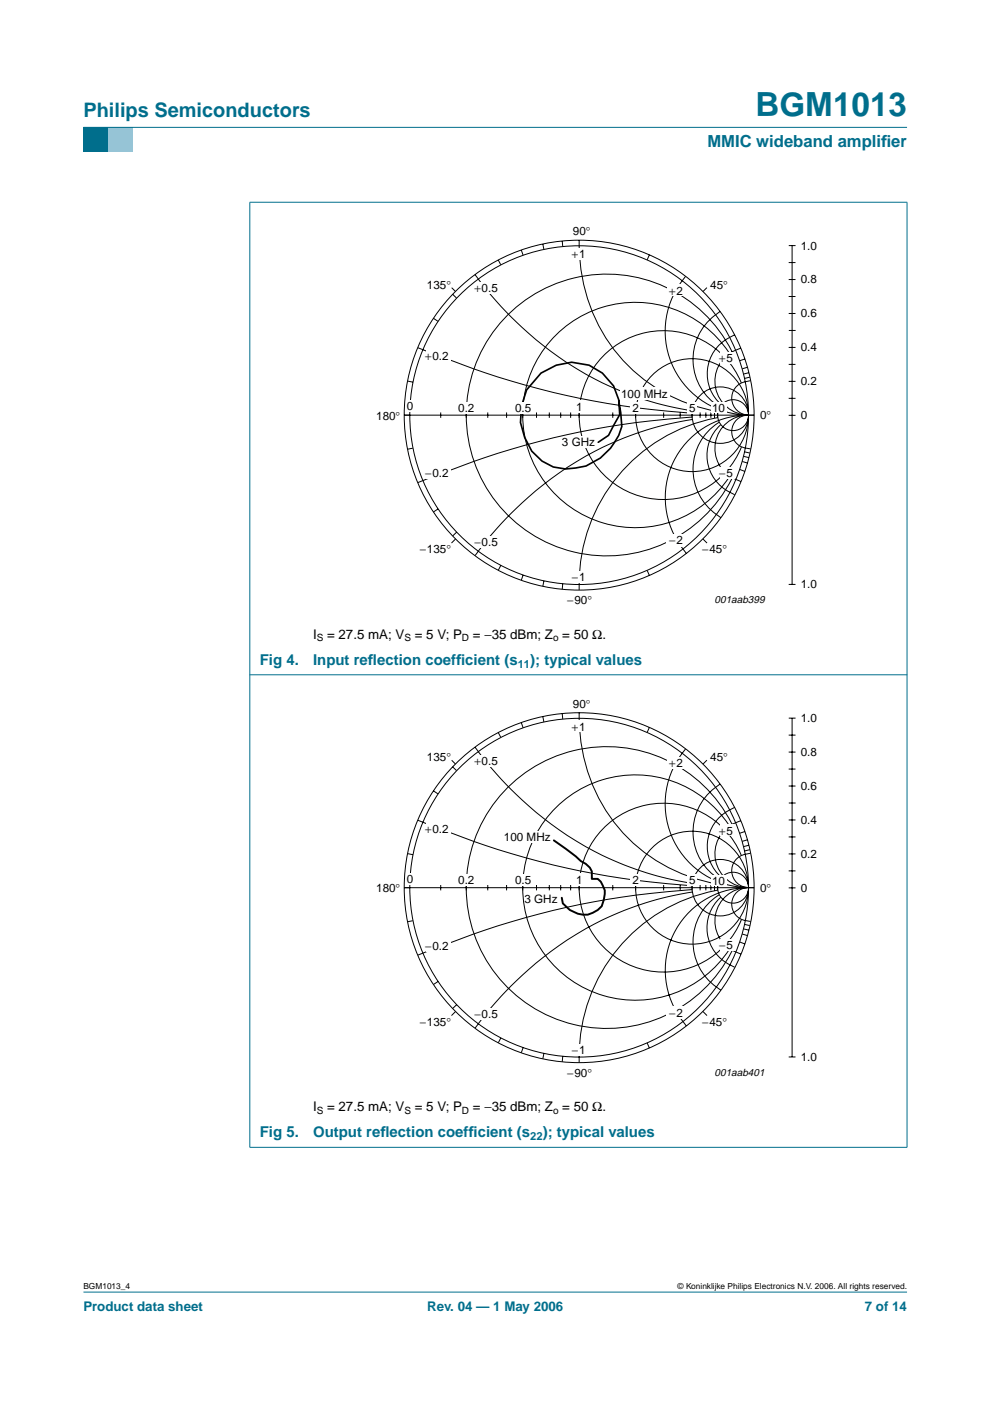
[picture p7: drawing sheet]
<svg xmlns="http://www.w3.org/2000/svg" width="210mm" height="297mm" viewBox="0 0 210 297" stroke-linecap="round" stroke-linejoin="round" font-family="sans-serif">
<path d="M17.7 273.9h174.6z" fill="#006e8c" stroke="#006e8c" stroke-width=".21"/>
<path d="M17.7 27h5.3v5.3h-5.3z" fill-rule="evenodd" fill="#006e8c"/>
<path d="M23 27h5.3v5.3h-5.3z" fill-rule="evenodd" fill="#96c4d6"/>
<g fill="#006e8c" stroke="#006e8c" stroke-width=".21">
<path d="M17.7 27h174.6z"/>
<path d="M53 42.9v200.3z"/>
<path d="M192.3 42.9v200.3z"/>
<path d="M52.9 42.9h139.5z"/>
<path d="M52.9 143.1h139.5z"/>
<path d="M52.9 243.3h139.5z"/>
</g>
<path d="M55.6 47.1h134.1v81.9h-134.1z" fill="none" stroke="#fff" stroke-width=".21"/>
<g fill="none" stroke="#000" stroke-width=".21">
<path d="M100.7 58.2l2.7 3.6 3.6 4 3.3 3.3 4 3.5a67.1 67.1 0 0 0 32.4 14.5M105.7 55.1l.5 1M110.5 53l.4 1.1M115.1 51.7l.2 1.2M119.2 51.1l.1 1.2M122.8 50.9a35.3 35.3 0 0 0 23 34.6l4.3 1.3 2.3 .5M137.7 54l-.5 1.1M145.4 58.6a17.8 17.8 0 0 0-2.8 18.9 17.8 17.8 0 0 0 16.1 10.5M88.6 73.7l15.6 5.8 7.2 2.2 6.6 1.7 6.4 1.3 7.4 1.3 6.2 .8 8.7 .8M91.9 67.5l1 .6M96 62.4l.8 .8M152.7 66a11.8 11.8 0 0 0-.1 20.2"/>
<path d="M154.7 74.9a23.9 23.9 0 0 0-35.7-4.9 23.9 23.9 0 0 0 .1 36 23.9 23.9 0 0 0 35.6-5M155.2 74.6a29.8 29.8 0 0 0-44.7-10.3 29.8 29.8 0 0 0-1.7 45.9 29.8 29.8 0 0 0 45.3-6.8l1.2-2.1M155.8 71a8.7 8.7 0 0 0-2.8 14.9M157.1 73.8a7.2 7.2 0 0 0-5.5 7.8 7.2 7.2 0 0 0 7 6.4M157.9 76.1l-1.1 .4M158.5 77.9l-1.1 .3M158.8 79l-1.2 .3M159 80l-1.1 .2M85.7 88h74.2M86.4 80.8l1.1 .2M87.5 95l-1.1 .2M93.4 87.4v1.2"/>
<path d="M98.9 87.4v1.2M103.4 87.4v1.2M107.4 87.4v1.2M110.8 87.4v1.2M113.8 87.4v1.2M116.5 87.4v1.2M118.9 87.4v1.2M121 87.4v1.2M122.8 87.4v1.2M129.9 87.4v1.2M134.8 87.4v1.2M140.7 87.4v1.2"/>
<path d="M144.2 87.4v1.2M146.7 88.4l-8.7 .8-6.2 .8-7.4 1.3-6.4 1.4-6.6 1.7-7.2 2.2-15.6 5.7M146.7 87.4v1.2M146.7 88.9l-4.3 .9-3.8 .9-4 1.3-3.8 1.5a73.4 73.4 0 0 0-30.1 24.3M148.4 87.4v1.2M149.7 87.4v1.2M150.7 87.4v1.2M151.5 87.4v1.2M152.2 87.4l-.1 1.1a35.9 35.9 0 0 0-29.3 36.6M152.5 89.5a11.8 11.8 0 0 0 .3 20.2M152.8 90a8.8 8.8 0 0 0 3 14.9M156.9 99.5l1 .4"/>
<path d="M157.2 81.2a17.9 17.9 0 0 0-27.4-7.4 17.9 17.9 0 0 0 0 28.4 17.9 17.9 0 0 0 27.4-7.4M157.4 97.8l1.1 .4M157.7 96.8l1.1 .2M157.9 95.8l1.1 .2M158.3 88a17.6 17.6 0 0 0-15.8 10.6 17.6 17.6 0 0 0 3 18.7M158.5 88a7.1 7.1 0 0 0-6.9 6.4 7.1 7.1 0 0 0 5.5 7.7M158.5 88a3.5 3.5 0 0 0-3.3 3.3 3.5 3.5 0 0 0 2.9 3.7l1.1 .2M159.1 80.7a4 4 0 0 0-3.8 2.7 3.6 3.6 0 0 0 3.3 4.6M92.9 107.9l-1 .7M96.8 112.8l-.8 .8M106.2 119.9l-.5 1M110.9 121.9l-.4 1.1"/>
<path d="M115.3 123.2l-.2 1.1M119.3 123.8l-.1 1.1M137.2 120.9l.5 1.1"/>
<circle cx="122.8" cy="88" r="37.1"/>
<circle cx="122.8" cy="88" r="35.9"/>
<circle cx="146.7" cy="88" r="12"/>
<circle cx="152.7" cy="88" r="6"/>
<circle cx="155.4" cy="88" r="3.3"/>
</g>
<g fill="#fff">
<path d="M145.7 85.2h2.1v2.4h-2.1z"/>
<path d="M96.7 85.2h4.2v2.4h-4.2z"/>
<path d="M90.3 74.2h5.2v2.5h-5.2z"/>
<path d="M86.1 84.9h1.7v2.5h-1.7z"/>
<path d="M141.4 60.3h3.8v2.6h-3.8z"/>
<path d="M152.6 74.6h3.2v2.5h-3.2z"/>
<path d="M152.6 99h3.2v2.5h-3.2z"/>
<path d="M141.3 113.2h3.9v2.6h-3.9z"/>
<path d="M90.3 99h5.2v2.6h-5.2z"/>
<path d="M101 59.8h5v2.5h-5z"/>
<path d="M101 113.6h5v2.5h-5z"/>
<path d="M120.6 52.6h4v2.5h-4z"/>
<path d="M120.6 121.1h4v2.5h-4z"/>
<path d="M133.7 85.2h2.1v2.4h-2.1z"/>
<path d="M121.4 84.9h2.8v2.7h-2.8z"/>
<path d="M150.8 85.3h3.2v2.3h-3.2z"/>
</g>
<g fill="none" stroke="#000" stroke-width=".21">
<path d="M167.2 55.7h1.5M167.2 59.3h1.5M167.2 52.1h1.5M167.9 52.1v71.8M95.8 61l.8 .8M149.9 61l-.9 .8M167.2 62.9h1.5M167.2 66.5h1.5M167.2 73.7h1.5M167.2 77.3h1.5M167.2 70.1h1.5M167.2 80.9h1.5"/>
<path d="M167.2 84.5h1.5M167.2 88.1h1.5M96.6 114.3l-.9 .8M149 114.3l.9 .8M167.2 123.9h1.5"/>
</g>
<path d="M131.2 85l.4 2.5 .2 2.9a12.7 12.7 0 0 1-7.5 8.4l-2.2 .4a9.2 9.2 0 0 1-10.9-6.5l-.8-3.1 .2-3.6 1.1-3.3 3-3.6 3.2-1.7 3.3-.6 3.7 .6 2.8 1.7 2.4 2.7 1.1 3 .2 3.1-2.4 4.4-2.2 1.5" fill="none" stroke="#000" stroke-width=".35"/>
<g fill="#fff">
<path d="M108.8 85.2h4.2v2.4h-4.2z"/>
<path d="M121.5 92.6h4.3v2.4h-4.3z"/>
<path d="M131.4 82.1h10.5v2.6h-10.5z"/>
</g>
<path d="M55.6 147.3h134.1v81.8h-134.1z" fill="none" stroke="#fff" stroke-width=".21"/>
<g fill="none" stroke="#000" stroke-width=".21">
<path d="M100.7 158.4l.7 1M101.4 159.4l2.4 2.9 3.5 4 3.4 3.3 3.6 3.2a67.1 67.1 0 0 0 32.4 14.5M105.7 155.3l.5 1M110.5 153.2l.4 1.1M115.1 151.9l.2 1.2M119.2 151.3l.1 1.1M122.8 151.1a35.3 35.3 0 0 0 23 34.6l4.3 1.3 2.3 .5M137.7 154.2l-.5 1.1M145.4 158.8a17.8 17.8 0 0 0-2.8 18.9 17.8 17.8 0 0 0 16.1 10.5M88.6 173.9l15.6 5.8 7.2 2.2 6.6 1.7 6.4 1.3 7.4 1.3 6.2 .8 8.7 .8M91.9 167.7l1 .6M96 162.6l.8 .8"/>
<path d="M152.7 166.2a11.8 11.8 0 0 0-.1 20.2M154.7 175.1a23.9 23.9 0 0 0-35.7-4.9 23.9 23.9 0 0 0 .1 36 23.9 23.9 0 0 0 35.6-5.1M155.2 174.8a29.8 29.8 0 0 0-44.7-10.3 29.8 29.8 0 0 0-1.7 45.9 29.8 29.8 0 0 0 45.3-6.9l1.2-2M155.8 171.2a8.7 8.7 0 0 0-2.8 14.9M157.1 174a7.2 7.2 0 0 0-5.5 7.8 7.2 7.2 0 0 0 7 6.4M157.9 176.3l-1.1 .4M158.5 178.1l-1.1 .3M158.8 179.2l-1.2 .3M85.7 188.2h74.2M86.4 181l1.1 .2M87.5 195.2l-1.1 .2M93.4 187.6v1.2"/>
<path d="M98.9 187.6v1.2M103.4 187.6v1.2M107.4 187.6v1.2M110.8 187.6v1.2M113.8 187.6v1.2M116.5 187.6v1.2M118.9 187.6v1.2M121 187.6v1.2M122.8 187.6v1.2M129.9 187.6v1.2M134.8 187.6v1.2M140.7 187.6v1.2"/>
<path d="M144.2 187.6v1.2M146.7 188.6l-8.7 .8-6.2 .8-7.4 1.3-6.4 1.4-6.6 1.7-7.2 2.1-15.6 5.8M146.7 187.6v1.2M146.7 189.1l-4.3 .8-3.8 1-4 1.3-3.8 1.5a73.4 73.4 0 0 0-30.1 24.3M148.4 187.6v1.2M149.7 187.6v1.2M150.7 187.6v1.2M151.5 187.6v1.2M152.2 187.6l-.1 1.1a35.9 35.9 0 0 0-29.3 36.6M152.5 189.7a11.8 11.8 0 0 0 .3 20.2M152.8 190.2a8.8 8.8 0 0 0 3 14.9M156.9 199.7l1 .4"/>
<path d="M157.2 181.4a17.9 17.9 0 0 0-27.4-7.4 17.9 17.9 0 0 0 0 28.4 17.9 17.9 0 0 0 27.4-7.4M157.4 198l1.1 .4M157.7 197l1.1 .2M157.9 196l1.1 .2M158.3 188.2a17.6 17.6 0 0 0-15.8 10.5 17.6 17.6 0 0 0 3 18.8M158.5 188.2a7.1 7.1 0 0 0-6.9 6.4 7.1 7.1 0 0 0 5.5 7.7M158.5 188.2a3.5 3.5 0 0 0-3.3 3.3 3.5 3.5 0 0 0 2.9 3.7l1.1 .2M159 180.1l-1.1 .3M159.1 180.9a4 4 0 0 0-3.8 2.7 3.6 3.6 0 0 0 3.3 4.6M92.9 208.1l-1 .6M96.8 213l-.8 .8M106.2 220.1l-.5 1"/>
<path d="M110.9 222.1l-.4 1.1M115.3 223.4l-.2 1.1M119.3 224l-.1 1.1M137.2 221.1l.5 1.1"/>
<circle cx="122.8" cy="188.2" r="37.1"/>
<circle cx="122.8" cy="188.2" r="35.9"/>
<circle cx="146.7" cy="188.2" r="12"/>
<circle cx="152.7" cy="188.2" r="6"/>
<circle cx="155.4" cy="188.2" r="3.3"/>
</g>
<g fill="#fff">
<path d="M145.7 185.4h2.1v2.4h-2.1z"/>
<path d="M96.7 185.4h4.2v2.4h-4.2z"/>
<path d="M90.3 174.4h5.2v2.5h-5.2z"/>
<path d="M86.1 185.1h1.7v2.5h-1.7z"/>
<path d="M141.4 160.5h3.8v2.5h-3.8z"/>
<path d="M152.6 174.8h3.2v2.5h-3.2z"/>
<path d="M152.6 199.1h3.2v2.6h-3.2z"/>
<path d="M141.3 213.4h3.9v2.6h-3.9z"/>
<path d="M90.3 199.2h5.2v2.6h-5.2z"/>
<path d="M101 160h5v2.5h-5z"/>
<path d="M101 213.8h5v2.5h-5z"/>
<path d="M120.6 152.7h4v2.6h-4z"/>
<path d="M120.6 221.3h4v2.5h-4z"/>
<path d="M133.7 185.4h2.1v2.4h-2.1z"/>
<path d="M121.4 185.1h2.8v2.7h-2.8z"/>
<path d="M150.8 185.5h3.2v2.3h-3.2z"/>
</g>
<g fill="none" stroke="#000" stroke-width=".21">
<path d="M167.2 155.9h1.5M167.2 159.5h1.5M167.2 152.3h1.5M167.9 152.3v71.8M95.8 161.2l.8 .8M149.9 161.2l-.9 .8M167.2 163.1h1.5M167.2 166.7h1.5M167.2 173.9h1.5M167.2 177.4h1.5M167.2 170.3h1.5M167.2 181h1.5"/>
<path d="M167.2 184.6h1.5M167.2 188.2h1.5M96.6 214.5l-.9 .8M149 214.4l.9 .9M167.2 224.1h1.5"/>
</g>
<g fill="#fff">
<path d="M108.8 185.4h4.2v2.4h-4.2z"/>
<path d="M113.6 189.3h4.2v2.5h-4.2z"/>
<path d="M112.1 176.2h4.2v2.5h-4.2z"/>
</g>
<path d="M117.4 178.2l4.7 3.4 1 1a3.2 3.2 0 0 1 2.4 3.7h1.2a4.3 4.3 0 0 1 1.3 4.4l-.4 1.4a4.9 4.9 0 0 1-7.4 .2l-.9-.8-.2-1.2" fill="none" stroke="#000" stroke-width=".41"/>
<text font-size="7.1" fill="#006e8c" x="160.2" y="24.7">BGM1013</text>
<text font-size="4.2" fill="#006e8c" x="17.7" y="24.9">Philips Semiconductors</text>
<g font-size="3.5" fill="#006e8c">
<text x="150" y="31.1">MMIC wideband amplif</text>
<text x="186.8" y="31.1">ier</text>
</g>
<g font-size="3.2" fill="#006e8c">
<text x="55.1" y="141">Fig 4.</text>
<text x="66.4" y="141">Input ref</text>
<text x="78" y="141">lection coeff</text>
<text x="96.7" y="141">icient (s</text>
<text x="112.4" y="141">); typical values</text>
<text x="55.1" y="241.1">Fig 5.</text>
<text x="66.4" y="241.1">Output ref</text>
<text x="80.7" y="241.1">lection coeff</text>
<text x="99.4" y="241.1">icient (s</text>
<text x="115.1" y="241.1">); typical values</text>
</g>
<g font-size="2.8">
<text x="66.4" y="135.4">I</text>
<text x="69.4" y="135.4">= 27.5 mA; V</text>
<text x="87.9" y="135.4">= 5 V; P</text>
<text x="100.3" y="135.4">= −35 dBm; Z = 50 Ω.</text>
<text x="66.4" y="235.6">I</text>
<text x="69.4" y="235.6">= 27.5 mA; V</text>
<text x="87.9" y="235.6">= 5 V; P</text>
<text x="100.3" y="235.6">= −35 dBm; Z = 50 Ω.</text>
</g>
<g font-size="2.8" fill="#006e8c">
<text x="17.7" y="278">Product data sheet</text>
<text x="90.6" y="278">Rev. 04 — 1 May 2006</text>
<text x="183.4" y="278">7 of 14</text>
</g>
<g font-size="2.5">
<text x="121.5" y="49.9">90°</text>
<text x="169.8" y="52.9">1.0</text>
<text x="121.3" y="54.7">+1</text>
<text x="90.5" y="61.2">135°</text>
<text x="100.6" y="61.9">+0.5</text>
<text x="141.9" y="62.5">+2</text>
<text x="150.6" y="61.2">45°</text>
<text x="169.8" y="60.1">0.8</text>
<text x="169.8" y="67.3">0.6</text>
<text x="90.1" y="76.4">+0.2</text>
<text x="152.5" y="76.7">+5</text>
<text x="169.8" y="74.5">0.4</text>
<text x="169.8" y="81.7">0.2</text>
<text x="79.8" y="89">180°</text>
<text x="86.3" y="87">0</text>
<text x="97.2" y="87.3">0.2</text>
<text x="109.2" y="87.3">0.5</text>
<text x="122.2" y="87.2">1</text>
<text x="131.7" y="84.4">100 MHz</text>
<text x="134.1" y="87.3">2</text>
<text x="146.1" y="87.3">5</text>
<text x="151" y="87.4">10</text>
<text x="161.2" y="88.9">0°</text>
<text x="169.8" y="88.9">0</text>
<text x="119.2" y="94.6">3 GHz</text>
<text x="90.1" y="101.2">−0.2</text>
<text x="152.5" y="101.1">−5</text>
<text x="89" y="117.3">−135°</text>
<text x="100.6" y="115.7">−0.5</text>
<text x="141.9" y="115.4">−2</text>
<text x="148.9" y="117.3">−45°</text>
<text x="121.3" y="123.2">−1</text>
<text x="169.8" y="124.7">1.0</text>
<text x="120.3" y="128.1">−90°</text>
<text x="121.3" y="154.9">+1</text>
<text x="121.5" y="150">90°</text>
<text x="169.8" y="153.1">1.0</text>
<text x="90.5" y="161.4">135°</text>
<text x="150.6" y="161.4">45°</text>
<text x="169.8" y="160.3">0.8</text>
<text x="100.6" y="162.1">+0.5</text>
<text x="141.9" y="162.7">+2</text>
<text x="169.8" y="167.5">0.6</text>
<text x="90.1" y="176.5">+0.2</text>
<text x="106.9" y="178.3">100 MHz</text>
<text x="152.5" y="176.9">+5</text>
<text x="169.8" y="174.7">0.4</text>
<text x="169.8" y="181.9">0.2</text>
<text x="79.8" y="189.2">180°</text>
<text x="86.3" y="187.2">0</text>
<text x="97.2" y="187.4">0.2</text>
<text x="109.2" y="187.4">0.5</text>
<text x="111.2" y="191.4">3 GHz</text>
<text x="122.2" y="187.4">1</text>
<text x="134.1" y="187.4">2</text>
<text x="146.1" y="187.5">5</text>
<text x="151" y="187.6">10</text>
<text x="161.2" y="189.1">0°</text>
<text x="169.8" y="189.1">0</text>
<text x="90.1" y="201.4">−0.2</text>
<text x="152.5" y="201.3">−5</text>
<text x="100.6" y="215.9">−0.5</text>
<text x="141.9" y="215.6">−2</text>
<text x="89" y="217.5">−135°</text>
<text x="148.9" y="217.5">−45°</text>
<text x="121.3" y="223.4">−1</text>
<text x="169.8" y="224.9">1.0</text>
<text x="120.3" y="228.3">−90°</text>
</g>
<g font-size="2.4" fill="#006e8c">
<text x="109.8" y="141.5">11</text>
<text x="112.4" y="241.7">22</text>
</g>
<g font-size="2.2">
<text x="151.5" y="127.9">001aab399</text>
<text x="151.5" y="228.1">001aab401</text>
</g>
<g font-size="2.1">
<text x="67.2" y="135.9">S</text>
<text x="85.7" y="135.9">S</text>
<text x="97.9" y="135.9">D</text>
<text x="117.3" y="135.9">o</text>
<text x="67.2" y="236.1">S</text>
<text x="85.7" y="236.1">S</text>
<text x="97.9" y="236.1">D</text>
<text x="117.3" y="236.1">o</text>
</g>
<g font-size="1.8">
<text x="17.7" y="273.4">BGM1013_4</text>
<text x="143.7" y="273.4">© Koninklijke Philips Electronics N.V. 2006. All rights reserved.</text>
</g>
</svg>
